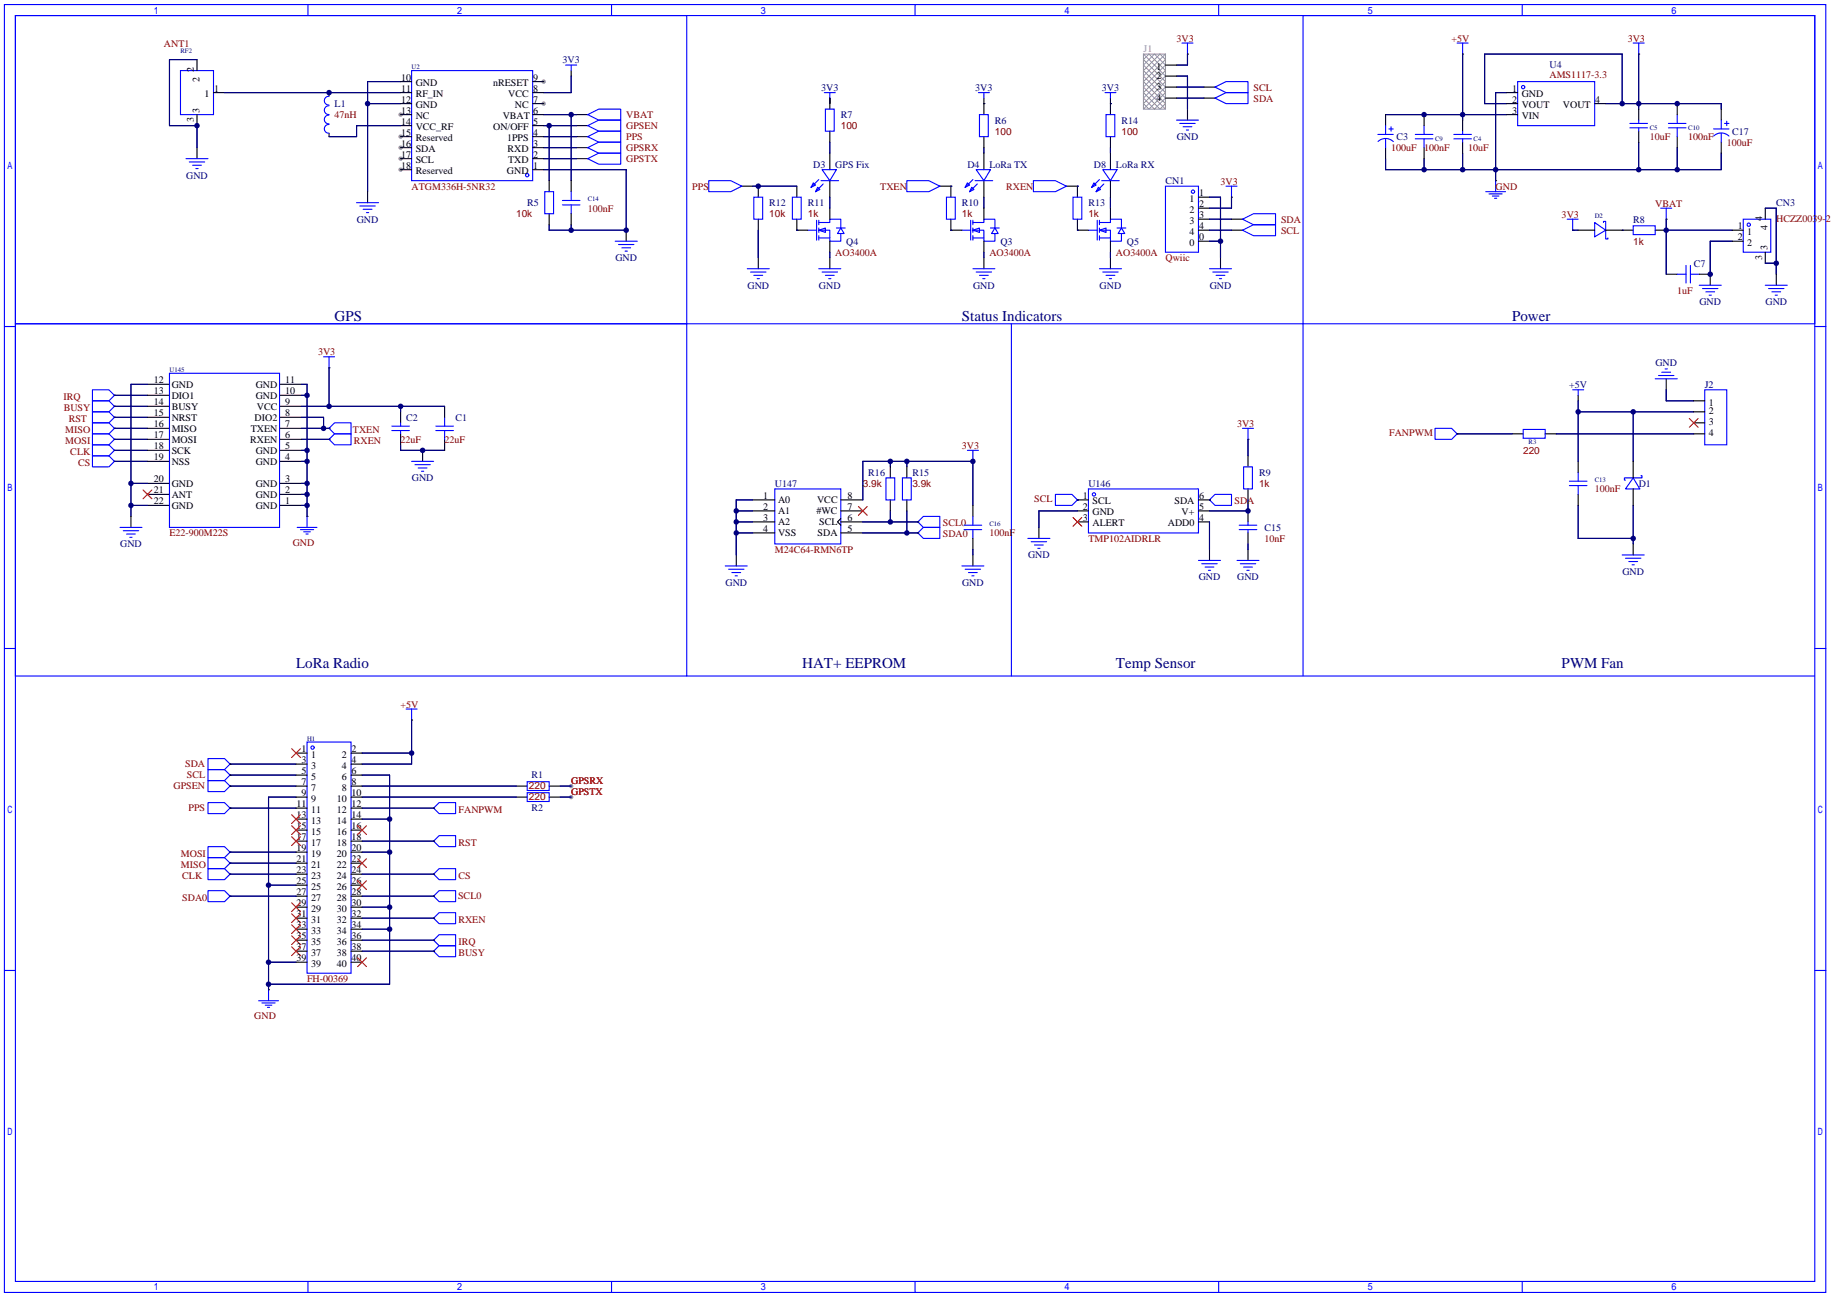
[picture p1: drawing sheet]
<svg xmlns="http://www.w3.org/2000/svg" width="297mm" height="210mm" viewBox="0 0 297 210" stroke-linecap="round" stroke-linejoin="round" font-family="sans-serif">
<g fill="#999">
<circle cx="87.9" cy="16.7" r=".36"/>
<circle cx="87.9" cy="13.2" r=".36"/>
<circle cx="64.7" cy="18.5" r=".36"/>
<circle cx="64.7" cy="22.1" r=".36"/>
<circle cx="64.7" cy="23.9" r=".36"/>
<circle cx="64.7" cy="25.6" r=".36"/>
<circle cx="64.7" cy="27.4" r=".36"/>
<circle cx="92.3" cy="127" r=".36"/>
<circle cx="92.3" cy="128.8" r=".36"/>
</g>
<g fill="none" stroke="#00f" stroke-width=".18">
<path d="M.7 .7h294.3v208.1h-294.3zM2.5 2.5h290.8v204.5h-290.8zM2.5 2.5h108.5v49.8h-108.5zM29.2 11.4h5.3v7.1h-5.3zM49.8 .7v1.8M53.2 18.6a.71 .71 0 0 0-.8 .7 .71 .71 0 0 0 .8 .7M53.2 17.1a.71 .71 0 0 0-.8 .7 .71 .71 0 0 0 .8 .7M53.2 15.6a.71 .71 0 0 0-.8 .7 .71 .71 0 0 0 .8 .7M66.5 11.4h19.6v17.8h-19.6zM91.4 10.5h1.8M92.3 10.5v.9M95 18.5l1.7-.9h3.6v1.8h-3.6z"/>
<path d="M98.8 .7v1.8M133.2 15h1.8M133.4 17.6h1.4v3.6h-1.4zM134.1 15v.9M147.9 .7v1.8M158.1 15h1.8M158.3 18.5h1.4v3.6h-1.4zM159 15v.9M178.6 15h1.7M178.7 18.5h1.5v3.6h-1.5zM179.4 15v.9M190.1 19.4h3.6"/>
<path d="M190.7 19.9h2.4M191 7h1.8M191.9 7v1.7M196.3 14.1l1.8-.9h3.6v1.8h-3.6zM196.3 15.9l1.8-.9h3.6v1.7h-3.6zM196.9 .7v1.8M210.6 2.5h82.7v49.8h-82.7zM235.5 7h1.7M236.4 7v1.7M245.2 13.2h12.5v7.1h-12.5zM246 .7v1.8M263.4 19.9h2.8"/>
<path d="M263.9 7h1.8M264.8 7v1.7M264.8 19.4v.5M269.6 19.9h2.9M271 18.5v1.4M278.2 19.4v1.4M278.7 19.9h.7M279 19.6v.7M30.1 25.6h3.5M30.6 26.2h2.5M31.1 26.7h1.4M31.7 27.2h.3"/>
<path d="M53.2 20.1a.71 .71 0 0 0-.8 .7 .71 .71 0 0 0 .8 .7M57.6 32.7h3.6M58.2 33.3h2.4M58.7 33.8h1.4M59.2 34.3h.4M88 31h1.5v3.5h-1.5zM90.9 32.4h2.8M90.9 33.1h2.8M92.3 31v1.4M92.3 33.1v1.4M95 23.9l1.7-.9h3.6v1.7h-3.6zM95 25.6l1.7-.9h3.6v1.8h-3.6z"/>
<path d="M95 22.1l1.7-.9h3.6v1.8h-3.6zM95 20.3l1.7-.9h3.6v1.8h-3.6zM99.4 39h3.6M99.9 39.5h2.5M114.5 29.2h3.6l1.8 .9-1.8 .9h-3.6zM121.8 31.9h1.4v3.5h-1.4zM128 31.9h1.5v3.5h-1.5zM130.5 37.2h1.5M131.4 29.5l.4 .4-.7 .4zM132 35.6v3.2M132.1 30.3l.4 .3-.7 .4zM132.3 37.2l1.1-.4v.7z"/>
<path d="M132.3 35.9h1.8v-.5h1.8v1.4M132.3 37.2h1.8v1.8h1.8v-1.3M132.3 38.4h1.8M132.3 29l-1.2 1.3M132.3 35.6v.7M132.3 36.8v.7M132.3 38.1v.7M132.7 29.2h2.8M132.9 27.4h2.3l-1.1 1.8zM133 29.7l-1.2 1.3M135.2 36.8h1.4M135.9 36.8l.5 .9h-1.1z"/>
<path d="M146.5 29.2h3.6l1.8 .9-1.8 .9h-3.6zM152.9 31.9h1.5v3.5h-1.5zM155.4 37.2h1.5M156.3 29.5l.4 .4-.7 .4zM156.9 35.6v3.2M157 30.3l.4 .3-.7 .4zM157.2 37.2l1.1-.4v.7zM157.2 35.9h1.8v-.5h1.8v1.4M157.2 37.2h1.8v1.8h1.8v-1.3M157.2 38.4h1.8M157.2 35.6v.7M157.2 36.8v.7"/>
<path d="M157.2 38.1v.7M157.2 29l-1.2 1.3M157.6 29.2h2.8M157.7 27.4h2.4l-1.1 1.8zM157.9 29.7l-1.2 1.3M160.1 36.8h1.4M160.8 36.8l.5 .9h-1.1zM167 29.2h3.6l1.7 .9-1.7 .9h-3.6zM173.4 31.9h1.4v3.5h-1.4zM175.9 37.2h1.4M176.8 29.5l.3 .4-.7 .4zM177.3 35.6v3.2"/>
<path d="M177.5 30.3l.3 .3-.7 .4zM177.7 37.2l1-.4v.7zM177.7 35.9h1.7v-.5h1.8v1.4M177.7 37.2h1.7v1.8h1.8v-1.3M177.7 38.4h1.7M177.7 35.6v.7M177.7 36.8v.7M177.7 38.1v.7M177.7 29l-1.3 1.3M178 29.2h2.9M178.2 27.4h2.3l-1.1 1.8zM178.4 29.7l-1.3 1.3"/>
<path d="M180.5 36.8h1.4M181.2 36.8l.6 .9h-1.1zM188.3 30.1h5.4v10.7h-5.4zM191.2 20.5h1.4M191.7 21h.4M198.1 30.1h1.8M199 30.1v1.8M200.8 37.2l1.8-.9h3.5v1.8h-3.5zM200.8 35.4l1.8-.9h3.5v1.8h-3.5zM222.7 21.7h2.5M222.7 22.9a1.78 1.78 0 0 1 2.5 0M223.9 20.3v1.4"/>
<path d="M223.9 22.4v1.5M224.4 20.8h.8M224.8 20.5v.7M228.7 22.4h2.9M228.7 21.7h2.9M230.1 20.3v1.4M230.1 22.4v1.5M234.9 22.4h2.9M234.9 21.7h2.9M236.4 21.2v.5M236.4 22.4v.6M240.1 31h3.2"/>
<path d="M240.6 31.3h2.2M241.2 31.7h1M241.5 32h.4M241.7 29.2v1.8M253.3 35.4h1.7M254.1 35.4v1.8M257.7 35.9l1.8 1.3-1.8 1.1zM259.1 35.9v-.1h.4v2.8h.3v-.2M263.4 20.7h2.8M263.9 36.5h3.6v1.4h-3.6zM264.8 20.7v.5M268.4 33.6h1.7"/>
<path d="M269.3 33.6v1.8M269.6 20.7h2.9M271 20.7v1.4M276.9 20.8h2.5M276.9 22a1.78 1.78 0 0 1 2.5 0M278.2 21.5v1.5M281.7 35.4h4.5v5.4h-4.5zM.7 52.8h1.8M2.5 52.3h108.5v56.9h-108.5zM52.3 57.6h1.8M53.2 57.6v1.8M100.5 40h1.4"/>
<path d="M101 40.6h.4M111 52.3h99.6v56.9M120.8 43.4h3.5M121.3 44h2.5M121.8 44.5h1.4M122.4 45h.3M132.3 43.4h3.6M132.9 44h2.4M133.4 44.5h1.4M133.9 45h.4M157.2 43.4h3.6M157.7 44h2.5"/>
<path d="M158.3 44.5h1.4M158.8 45h.4M163.4 52.3v56.9M177.7 43.4h3.5M178.2 44h2.5M178.7 44.5h1.5M179.3 45h.3M195.5 43.4h3.5M196 44h2.5M196.5 44.5h1.4M197.1 45h.3M269.1 59.6h.3"/>
<path d="M271 44.3h1.5M272.5 42.9v2.8M273.2 44.3h1.4M273.2 42.9v2.8M274.6 46.1h3.6M275.1 46.6h2.5M275.7 47.2h1.4M276.2 47.7h.3M285.3 46.1h3.5M285.8 46.6h2.5M286.3 47.2h1.5M286.9 47.7h.3"/>
<path d="M293.3 52.8h1.7M14.9 63h2.7l.9 .9-.9 .9h-2.7zM14.9 64.8h2.7l.9 .8-.9 .9h-2.7zM14.9 71.9h2.7l.9 .9-.9 .9h-2.7zM14.9 68.3h2.7l.9 .9-.9 .9h-2.7zM14.9 70.1h2.7l.9 .9-.9 .9h-2.7zM14.9 73.7h2.7l.9 .8-.9 .9h-2.7zM14.9 66.5h2.7l.9 .9-.9 .9h-2.7zM27.4 60.3h17.8v24.9h-17.8zM53.2 71l.9-.9h2.6v1.8h-2.6zM53.2 69.2l.9-.9h2.6v1.8h-2.6zM63.3 69.6h2.9"/>
<path d="M63.3 68.9h2.9M64.7 68.3v.6M64.7 69.6v.5M66.5 74.5h3.6M67 75.1h2.5M67.6 75.6h1.4M68.1 76.1h.4M70.4 69.6h2.9M70.4 68.9h2.9M71.8 67.4v1.5M71.8 69.6v1.4M125.2 79h10.7v8.9h-10.7z"/>
<path d="M143.2 77.2h1.4v3.6h-1.4zM145.8 77.2h1.5v3.6h-1.5zM156.3 72.8h1.8M157.2 72.8v1.7M170.6 79.9h2.6l.9 .9-.9 .9h-2.6zM175.9 79h17.8v7.1h-17.8zM196.3 79.9h2.7v1.8h-2.7l-.8-.9zM200.8 69.2h1.8M201 75.4h1.4v3.6h-1.4zM201.7 69.2v1.8M231.9 69.2h2.7l.9 .9-.9 .9h-2.7zM246.1 69.4h3.6v1.4h-3.6z"/>
<path d="M253.6 78.5h2.9M253.6 77.7h2.9M254.1 63h1.8M255 63v.9M255 76.3v1.4M255 78.5v1.4M263.9 77.2l1.1 1.8h-2.3zM265.2 76.9h.1v.3h-2.8v.4h.2M267.5 61.2h3.5M268 60.7h2.5M268.5 60.1h1.5M275.5 63h3.5v8.9h-3.5z"/>
<path d="M19.4 85.2h3.5M19.9 85.7h2.5M20.5 86.3h1.4M21 86.8h.3M48 85.2h3.2M48.6 85.6h2.1M49.1 85.9h1.1M49.4 86.3h.4M49.6 83.4v1.8M117.2 91.4h3.6M117.7 92h2.5M118.3 92.5h1.4"/>
<path d="M118.8 93h.4M148.3 86.1l.9-.9h2.7v1.8h-2.7zM148.3 84.3l.9-.9h2.7v1.8h-2.7zM155.4 91.4h3.6M155.8 85.6h2.8M155.8 84.9h2.8M156 92h2.5M156.5 92.5h1.4M157 93h.4M157.2 83.4v1.5M157.2 85.6v1.4M166.1 87h3.6"/>
<path d="M166.6 87.5h2.5M167.2 88.1h1.4M167.7 88.6h.4M193.7 90.5h3.5M194.2 91.1h2.5M194.7 91.6h1.5M195.3 92.1h.3M199.9 90.5h3.6M200.3 85.6h2.8M200.3 84.9h2.8M200.4 91.1h2.5M201 91.6h1.4"/>
<path d="M201.5 92.1h.4M201.7 84.3v.6M201.7 85.6v.5M262.1 89.7h3.6M262.7 90.2h2.5M263.2 90.7h1.4M263.7 91.3h.4M.7 104.8h1.8M49.6 119.9h7.1v37.3h-7.1zM65.6 114.6h1.8M66.5 114.6v1.7M111 109.2h182.3"/>
<path d="M293.3 104.8h1.7M33.6 138.6h2.7l.9 .9-.9 .8h-2.7zM33.6 136.8h2.7l.9 .9-.9 .9h-2.7zM33.6 122.6h2.7l.9 .8-.9 .9h-2.7zM33.6 124.3h2.7l.9 .9-.9 .9h-2.7zM33.6 126.1h2.7l.9 .9-.9 .9h-2.7zM33.6 129.7h2.7l.9 .9-.9 .9h-2.7zM70.1 135.9l.9-.9h2.6v1.8h-2.6zM70.1 130.6l.9-.9h2.6v1.8h-2.6zM85.2 126.3h3.5v1.4h-3.5zM85.2 128.1h3.5v1.4h-3.5zM.7 156.8h1.8"/>
<path d="M33.6 140.3h2.7l.9 .9-.9 .9h-2.7zM33.6 143.9h2.7l.9 .9-.9 .9h-2.7zM43.4 159.9v1.8M70.1 151.9l.9-.9h2.6v1.8h-2.6zM70.1 153.7l.9-.9h2.6v1.8h-2.6zM70.1 148.3l.9-.8h2.6v1.7h-2.6zM70.1 141.2l.9-.9h2.6v1.8h-2.6zM70.1 144.8l.9-.9h2.6v1.8h-2.6zM293.3 156.8h1.7M41.8 161.7h3.2M42.3 162h2.2M42.9 162.4h1"/>
<path d="M43.2 162.8h.4M49.8 207v1.8M98.8 207v1.8M147.9 207v1.8M196.9 207v1.8M246 207v1.8"/>
<circle cx="246.1" cy="14.1" r=".27"/>
<circle cx="85.2" cy="28.3" r=".27"/>
<circle cx="192.8" cy="31" r=".27"/>
<circle cx="282.6" cy="36.3" r=".27"/>
<circle cx="176.8" cy="79.9" r=".27"/>
<circle cx="50.5" cy="120.8" r=".27"/>
</g>
<g fill="none" stroke="#000" stroke-width=".18">
<path d="M31.8 9.6v1.8M31.8 18.5v1.8M34.5 15h1.8M53.2 15v.5M64.7 15h1.8M64.7 18.5h1.8M64.7 16.7h1.8M64.7 13.2h1.8M86.1 15h1.8M86.1 18.5h1.8M86.1 16.7h1.8M86.1 13.2h1.8"/>
<path d="M92.3 11.4v.9M93.2 18.5h1.8M134.1 15.9v1.7M159 15.9v2.6M179.4 15.9v2.6M188.3 14.1h1.8M188.3 15.9h1.8M188.3 10.5h1.8M188.3 12.3h1.8M191.9 8.7h.1M191.9 17.6v1.8M194.6 14.1h1.7"/>
<path d="M194.6 15.9h1.7M223.9 18.5v1.8M230.1 18.5v1.8M236.4 8.7h.1M236.4 19.4v1.8M243.5 15h1.7M243.5 18.5h1.7M243.5 16.7h1.7M257.7 16.7h1.8M264.8 8.7h.1M264.8 17.6v1.8M271 16.7v1.8"/>
<path d="M278.2 17.6v1.8M31.8 23.9v1.7M53.2 21.5v.6M59.4 31v1.7M64.7 23.9h1.8M64.7 25.6h1.8M64.7 22.1h1.8M64.7 20.3h1.8M64.7 27.4h1.8M86.1 23.9h1.8M86.1 25.6h1.8M86.1 22.1h1.8"/>
<path d="M86.1 20.3h1.8M86.1 27.4h1.8M88.7 29.2v1.8M88.7 34.5v1.8M92.3 29.2v1.8M92.3 34.5v1.8M93.2 23.9h1.8M93.2 25.6h1.8M93.2 22.1h1.8M93.2 20.3h1.8M101.2 37.2v1.8M119.9 30.1h1.7"/>
<path d="M122.5 30.1v1.8M122.5 35.4v1.8M128.8 35.4v1.8h1.7M128.8 30.1v1.8M134.1 21.2v1.8M134.1 24.7v2.7M134.1 29.2v2.7M134.1 33.6v1.8M134.1 39v1.8M151.9 30.1h1.8v1.8M153.7 35.4v1.8h1.7M159 22.1v1.8"/>
<path d="M159 24.7v2.7M159 29.2v2.7M159 33.6v1.8M159 39v1.8M172.3 30.1h1.8v1.8M174.1 35.4v1.8h1.8M179.4 22.1v1.8M179.4 24.7v2.7M179.4 29.2v2.7M179.4 33.6v1.8M179.4 39v1.8M193.7 31.9h1.8"/>
<path d="M193.7 33.6h1.8M193.7 35.4h1.8M193.7 37.2h1.8M193.7 39h1.8M199 31.9h.1M199 35.4h1.8M199 37.2h1.8M223.9 23.9v1.7M230.1 23.9v1.7M236.4 23v1.7M241.7 29.2h.1M254.1 37.2h.1"/>
<path d="M255 37.2h2.7M259.5 37.2h4.4M264.8 21.2v1.8M267.5 37.2h1.8M269.3 35.4h.1M271 22.1v1.8M278.2 23v1.7M279.9 37.2h1.8M279.9 39h1.8M285.3 33.6v1.8M53.2 59.4h.1M122.5 41.6v1.8"/>
<path d="M134.1 41.6v1.8M159 41.6v1.8M179.4 41.6v1.8M197.2 41.6v1.8M269.3 44.3h1.7M274.6 44.3h1.8v1.8M285.3 40.8v1.7M287 44.3v1.8M18.5 63.9h.1M18.5 65.6h.1M18.5 72.8h.1M18.5 69.2h.1"/>
<path d="M18.5 71h.1M18.5 74.5h.1M18.5 67.4h.1M23.8 79.9h3.6M23.8 78.1h3.6M23.8 74.5h3.6M23.8 72.8h3.6M23.8 71h3.6M23.8 69.2h3.6M23.8 67.4h3.6M23.8 65.6h3.6M23.8 63.9h3.6"/>
<path d="M23.8 62.1h3.6M45.2 79.9h3.5M45.2 78.1h3.5M45.2 74.5h3.5M45.2 72.8h3.5M45.2 71h3.5M45.2 69.2h3.5M45.2 67.4h3.5M45.2 65.6h3.5M45.2 63.9h3.5M45.2 62.1h3.5M53.2 71h.1"/>
<path d="M53.2 69.2h.1M64.7 66.5v1.8M64.7 70.1v1.8M68.3 72.8v1.7M71.8 65.6v1.8M71.8 71v1.8M143.9 75.4v1.8M146.5 75.4v1.8M157.2 74.5h.1M201.7 71h.1M201.7 73.7v1.7M201.7 79v1.8"/>
<path d="M235.5 70.1h.1M244.4 70.1h1.7M249.7 70.1h1.8M255 63.9v.9M255 74.5v1.8M255 79.9v1.8M263.9 74.5v2.7M263.9 79v2.7M269.3 61.2v1.8M273.7 70.1h1.8M273.7 64.8h1.8M273.7 66.5h1.8"/>
<path d="M273.7 68.3h1.8M21.2 83.4v1.8M23.8 81.7h3.6M45.2 81.7h3.5M49.6 83.4h.1M119 89.7v1.7M121.6 80.8h3.6M121.6 82.5h3.6M121.6 84.3h3.6M121.6 86.1h3.6M135.9 83.8l-.6 .5 .6 .6M135.9 80.8h3.5"/>
<path d="M135.9 82.5h3.5M135.9 84.3h3.5M135.9 86.1h3.5M143.9 80.8v1.7M146.5 80.8v1.7M148.3 86.1h.1M148.3 84.3h.1M157.2 81.7v1.7M157.2 87v1.8M157.2 89.7v1.7M167.9 85.2v1.8M174.1 80.8h.1"/>
<path d="M174.1 80.8h1.8M174.1 82.5h1.8M174.1 84.3h1.8M193.7 80.8h1.8M193.7 82.5h1.8M193.7 84.3h1.8M195.5 80.8h.1M195.5 88.8v1.7M201.7 82.5v1.8M201.7 86.1v1.8M201.7 88.8v1.7M263.9 87.9v1.8"/>
<path d="M66.5 116.3h.1M37.2 139.5h.1M37.2 137.7h.1M37.2 123.4h.1M37.2 125.2h.1M37.2 127h.1M37.2 130.6h.1M47.8 127h1.8M47.8 128.8h1.8M47.8 121.7h1.8M47.8 123.4h1.8M47.8 125.2h1.8"/>
<path d="M47.8 130.6h1.8M47.8 132.3h1.8M47.8 134.1h1.8M47.8 135.9h1.8M47.8 137.7h1.8M47.8 139.5h1.8M56.7 127h1.8M56.7 128.8h1.8M56.7 121.7h1.8M56.7 123.4h1.8M56.7 125.2h1.8M56.7 130.6h1.8"/>
<path d="M56.7 132.3h1.8M56.7 134.1h1.8M56.7 135.9h1.8M56.7 137.7h1.8M56.7 139.5h1.8M70.1 135.9h.1M70.1 130.6h.1M83.4 127h1.8M83.4 128.8h1.8M88.7 127h1.8M88.7 128.8h1.8M37.2 141.2h.1"/>
<path d="M37.2 144.8h.1M43.4 159.9h.1M47.8 155.5h1.8M47.8 153.7h1.8M47.8 151.9h1.8M47.8 150.1h1.8M47.8 148.3h1.8M47.8 146.6h1.8M47.8 144.8h1.8M47.8 143h1.8M47.8 141.2h1.8M56.7 155.5h1.8"/>
<path d="M56.7 153.7h1.8M56.7 151.9h1.8M56.7 150.1h1.8M56.7 148.3h1.8M56.7 146.6h1.8M56.7 144.8h1.8M56.7 143h1.8M56.7 141.2h1.8M70.1 151.9h.1M70.1 153.7h.1M70.1 148.3h.1M70.1 141.2h.1"/>
<path d="M70.1 144.8h.1"/>
</g>
<g fill="none" stroke="#000080" stroke-width=".18">
<path d="M31.8 9.6h-4.4v10.7h4.4v3.6M36.3 15h28.4M59.4 16.7h5.3M64.7 13.2h-5.3v17.8M87.9 18.5h5.3M92.3 12.3v2.7h-4.4M92.3 18.5v10.7M134.1 15.9v.8M159 16.7h.1M179.4 16.7h.1M190.1 15.9h4.5M190.1 14.1h4.5"/>
<path d="M190.1 12.3h1.8v5.3M191.9 8.7v1.8h-1.8M223.9 18.5h19.6M236.4 8.7v10.7M243.5 16.7h-3.6v-8h22.2v8M243.5 15h-1.8v14.2M259.5 16.7h18.7v.9M264.8 8.7v8.9M64.7 20.3h-7.1v1.8h-4.4M87.9 27.4h13.3v9.8h-12.5v-.9M87.9 20.3h5.3M87.9 23.9h5.3"/>
<path d="M87.9 25.6h5.3M87.9 22.1h5.3M88.7 20.3v8.9M92.3 36.3v.9M121.6 30.1h7.2M122.5 37.2v4.4M128.8 37.2h.1M134.1 23v1.7M134.1 31.9v1.7M153.7 37.2h.1M153.7 30.1h.1M159 23.9v.8"/>
<path d="M159 31.9v1.7M174.1 37.2h.1M174.1 30.1h.1M179.4 23.9v.8M179.4 31.9v1.7M195.5 37.2h3.5M195.5 39h1.7M195.5 35.4h3.5M195.5 31.9h1.7v9.7M199 31.9v1.7h-3.5M230.1 25.6v1.8M236.4 24.7v2.7"/>
<path d="M254.1 37.2h.9M262.1 37.2h.1M264.8 23v4.4M269.3 37.2h10.6M269.3 35.4v8.9M271 23.9v3.5M278.2 24.7v2.7h-54.3v-1.8M279.9 39h-3.5v5.3M285.3 33.6h1.7v10.7M53.2 59.4v6.2M134.1 40.8v.8M159 40.8v.8"/>
<path d="M179.4 40.8v.8M285.3 42.5h1.7M18.5 63.9h5.3M18.5 65.6h5.3M18.5 72.8h5.3M18.5 69.2h5.3M18.5 71h5.3M18.5 74.5h5.3M18.5 67.4h5.3M21.2 78.1h2.6M23.8 62.1h-2.6v21.3M48.7 63.9h.9"/>
<path d="M48.7 65.6h23.1M48.7 72.8h.9M48.7 69.2h4.5M48.7 71h4.5M48.7 74.5h.9M48.7 67.4h3.6v1.8M48.7 62.1h.9v21.3M48.7 78.1h.9M48.7 79.9h.9M64.7 71.9v.9h7.1M64.7 65.6v.9M143.9 74.5v.9"/>
<path d="M146.5 74.5v.9M201.7 71v2.7M235.5 70.1h8.9M251.5 70.1h22.2M255 64.8v9.7M255 66.5h18.7M263.9 66.5v8M269.3 63v1.8h4.4M21.2 81.7h2.6M48.7 81.7h.9M119 82.5h2.6M119 86.1h2.6"/>
<path d="M119 84.3h2.6M121.6 80.8h-2.6v8.9M139.4 80.8v-6.3h17.8v7.2M139.4 86.1h8.9M139.4 84.3h8.9M143.9 82.5v1.8M146.5 82.5v3.6M157.2 88.8v.9M174.1 80.8h.1M174.1 82.5h-6.2v2.7M195.5 80.8h.1M195.5 84.3v4.5"/>
<path d="M201.7 80.8v1.7h-6.2M201.7 87.9v.9M255 81.7v5.3h8.9M263.9 81.7v6.2M66.5 116.3v7.1h-8M37.2 127h10.6M37.2 139.5h10.6M37.2 137.7h10.6M37.2 123.4h10.6M37.2 130.6h10.6M37.2 125.2h10.6M47.8 128.8h-4.4v31.1"/>
<path d="M58.5 127h24.9M58.5 128.8h24.9M58.5 137.7h4.5M58.5 121.7h8M58.5 130.6h11.6M58.5 125.2h4.5v33.8h-19.6M58.5 132.3h4.5M58.5 135.9h11.6M90.5 127h1.8M90.5 128.8h1.8M37.2 141.2h10.6M37.2 144.8h10.6"/>
<path d="M43.4 155.5h4.4M43.4 143h4.4M58.5 151.9h11.6M58.5 153.7h11.6M58.5 141.2h11.6M58.5 148.3h11.6M58.5 146.6h4.5M58.5 150.1h4.5M58.5 144.8h11.6"/>
</g>
<g fill="none" stroke="#f00" stroke-width=".18">
<path d="M23.1 79.2l1.4 1.4M24.5 79.2l-1.4 1.4M273 67.6l1.4 1.4M274.4 67.6l-1.4 1.4M138.7 81.8l1.4 1.5M140.1 81.8l-1.4 1.5M173.4 83.6l1.4 1.4M174.8 83.6l-1.4 1.4M47.1 121l1.5 1.4M47.1 131.6l1.5 1.5M47.1 133.4l1.5 1.4M47.1 135.2l1.5 1.4"/>
<path d="M48.6 121l-1.5 1.4M48.6 131.6l-1.5 1.5M48.6 133.4l-1.5 1.4M48.6 135.2l-1.5 1.4M57.8 138.7l1.4 1.5M57.8 133.4l1.4 1.4M59.2 138.7l-1.4 1.5M59.2 133.4l-1.4 1.4M47.1 145.9l1.5 1.4M47.1 147.6l1.5 1.5M47.1 149.4l1.5 1.4M47.1 151.2l1.5 1.4"/>
<path d="M47.1 153l1.5 1.4M48.6 153l-1.5 1.4M48.6 149.4l-1.5 1.4M48.6 145.9l-1.5 1.4M48.6 147.6l-1.5 1.5M48.6 151.2l-1.5 1.4M57.8 154.7l1.4 1.5M57.8 142.3l1.4 1.4M59.2 154.7l-1.4 1.5M59.2 142.3l-1.4 1.4"/>
</g>
<path d="M184.8 17.6l3.5-3.5-3.5-3.6 1.8-1.8 1.7 1.8-3.5 3.6 3.5 3.5M184.8 8.7l3.5 3.6-3.5 3.6 1.8 1.7 1.7-1.7-3.5-3.6 3.5-3.6M185.7 8.7l2.6 2.7-3.5 3.6 2.6 2.6 .9-.9-3.5-3.5 3.5-3.6-.9-.9-2.6 2.7 3.5 3.6-2.6 2.6-.9-.9 3.5-3.5-3.5-3.6z" fill="none" stroke="#999" stroke-width=".16"/>
<path d="M184.8 8.7h3.5v8.9h-3.5z" fill="none" stroke="#999" stroke-width=".18"/>
<g fill="#000080">
<circle cx="66.5" cy="121.7" r=".44"/>
<circle cx="264.8" cy="16.7" r=".44"/>
<circle cx="262.1" cy="16.7" r=".44"/>
<circle cx="271" cy="16.7" r=".44"/>
<circle cx="241.7" cy="27.4" r=".44"/>
<circle cx="236.4" cy="27.4" r=".44"/>
<circle cx="230.1" cy="27.4" r=".44"/>
<circle cx="264.8" cy="27.4" r=".44"/>
<circle cx="271" cy="27.4" r=".44"/>
<circle cx="236.4" cy="18.5" r=".44"/>
<circle cx="230.1" cy="18.5" r=".44"/>
<circle cx="53.2" cy="15" r=".44"/>
<circle cx="31.8" cy="20.3" r=".44"/>
<circle cx="59.4" cy="16.7" r=".44"/>
<circle cx="101.2" cy="37.2" r=".44"/>
<circle cx="92.3" cy="37.2" r=".44"/>
<circle cx="88.7" cy="20.3" r=".44"/>
<circle cx="92.3" cy="18.5" r=".44"/>
<circle cx="276.4" cy="44.3" r=".44"/>
<circle cx="269.3" cy="37.2" r=".44"/>
<circle cx="263.9" cy="87" r=".44"/>
<circle cx="43.4" cy="143" r=".44"/>
<circle cx="43.4" cy="155.5" r=".44"/>
<circle cx="43.4" cy="159" r=".44"/>
<circle cx="63" cy="150.1" r=".44"/>
<circle cx="63" cy="146.6" r=".44"/>
<circle cx="63" cy="137.7" r=".44"/>
<circle cx="63" cy="132.3" r=".44"/>
<circle cx="197.2" cy="39" r=".44"/>
<circle cx="201.7" cy="82.5" r=".44"/>
<circle cx="52.3" cy="69.2" r=".44"/>
<circle cx="122.5" cy="30.1" r=".44"/>
<circle cx="263.9" cy="66.5" r=".44"/>
<circle cx="255" cy="66.5" r=".44"/>
<circle cx="21.2" cy="81.7" r=".44"/>
<circle cx="21.2" cy="78.1" r=".44"/>
<circle cx="68.3" cy="72.8" r=".44"/>
<circle cx="49.6" cy="81.7" r=".44"/>
<circle cx="49.6" cy="79.9" r=".44"/>
<circle cx="49.6" cy="78.1" r=".44"/>
<circle cx="49.6" cy="74.5" r=".44"/>
<circle cx="49.6" cy="72.8" r=".44"/>
<circle cx="49.6" cy="63.9" r=".44"/>
<circle cx="119" cy="86.1" r=".44"/>
<circle cx="119" cy="84.3" r=".44"/>
<circle cx="119" cy="82.5" r=".44"/>
<circle cx="143.9" cy="84.3" r=".44"/>
<circle cx="146.5" cy="86.1" r=".44"/>
<circle cx="157.2" cy="74.5" r=".44"/>
<circle cx="146.5" cy="74.5" r=".44"/>
<circle cx="143.9" cy="74.5" r=".44"/>
<circle cx="287" cy="42.5" r=".44"/>
<circle cx="53.2" cy="65.6" r=".44"/>
<circle cx="64.7" cy="65.6" r=".44"/>
</g>
<g font-size="2.4" fill="#000080">
<text x="54.1" y="51.8">GPS</text>
<text x="155.4" y="51.8">Status Indicators</text>
<text x="244.4" y="51.8">Power</text>
<text x="47.8" y="107.8">LoRa Radio</text>
<text x="129.6" y="107.8">HAT+ EEPROM</text>
<text x="180.3" y="107.8">Temp Sensor</text>
<text x="252.4" y="107.8">PWM Fan</text>
</g>
<g font-size="1.6" fill="#800000">
<text x="26.5" y="7.5">ANT1</text>
<text x="190.1" y="6.7">3V3</text>
<text x="234.6" y="6.7">+5V</text>
<text x="263" y="6.7">3V3</text>
<text x="202.6" y="14.6">SCL</text>
<text x="202.6" y="16.4">SDA</text>
<text x="250.4" y="12.6">AMS1117-3.3</text>
<text x="54.1" y="19.1">47nH</text>
<text x="101.2" y="22.6">PPS</text>
<text x="101.2" y="20.9">GPSEN</text>
<text x="101.2" y="19.1">VBAT</text>
<text x="135.9" y="20.9">100</text>
<text x="160.8" y="21.8">100</text>
<text x="181.2" y="21.8">100</text>
<text x="266.6" y="22.6">10uF</text>
<text x="272.8" y="22.6">100nF</text>
<text x="279" y="23.5">100uF</text>
<text x="101.2" y="24.4">GPSRX</text>
<text x="101.2" y="26.2">GPSTX</text>
<text x="197.2" y="29.8">3V3</text>
<text x="224.8" y="24.4">100uF</text>
<text x="230.1" y="24.4">100nF</text>
<text x="237.2" y="24.4">10uF</text>
<text x="66.5" y="30.6">ATGM336H-5NR32</text>
<text x="83.4" y="35.1">10k</text>
<text x="95" y="34.2">100nF</text>
<text x="111.9" y="30.6">PPS</text>
<text x="124.3" y="35.1">10k</text>
<text x="130.5" y="35.1">1k</text>
<text x="142.2" y="30.6">TXEN</text>
<text x="155.4" y="35.1">1k</text>
<text x="162.6" y="30.6">RXEN</text>
<text x="175.9" y="35.1">1k</text>
<text x="207" y="36">SDA</text>
<text x="241.7" y="30.6">GND</text>
<text x="252.4" y="35.2">3V3</text>
<text x="267.5" y="33.4">VBAT</text>
<text x="287" y="35.8">HCZZ0039-2</text>
<text x="135" y="41.3">AO3400A</text>
<text x="159.9" y="41.3">AO3400A</text>
<text x="180.3" y="41.3">AO3400A</text>
<text x="207" y="37.8">SCL</text>
<text x="263.9" y="39.5">1k</text>
<text x="188.3" y="42.2">Qwiic</text>
<text x="271" y="47.5">1uF</text>
<text x="51.4" y="57.4">3V3</text>
<text x="10.3" y="64.6">IRQ</text>
<text x="10.3" y="66.4">BUSY</text>
<text x="10.6" y="69.9">MISO</text>
<text x="10.6" y="71.7">MOSI</text>
<text x="11.1" y="68.1">RST</text>
<text x="57" y="69.9">TXEN</text>
<text x="57.2" y="71.7">RXEN</text>
<text x="64.7" y="71.5">22uF</text>
<text x="71.8" y="71.5">22uF</text>
<text x="199.9" y="69">3V3</text>
<text x="224.5" y="70.5">FANPWM</text>
<text x="11.4" y="73.5">CLK</text>
<text x="12.6" y="75.2">CS</text>
<text x="155.4" y="72.5">3V3</text>
<text x="246.1" y="73.3">220</text>
<text x="139.4" y="78.7">3.9k</text>
<text x="147.4" y="78.7">3.9k</text>
<text x="167.1" y="81.2">SCL</text>
<text x="199.5" y="81.5">SDA</text>
<text x="203.5" y="78.7">1k</text>
<text x="257.7" y="79.6">100nF</text>
<text x="27.4" y="86.7">E22-900M22S</text>
<text x="47.3" y="88.2">GND</text>
<text x="125.2" y="89.3">M24C64-RMN6TP</text>
<text x="152.4" y="86.8">SDA0</text>
<text x="152.4" y="85.1">SCL0</text>
<text x="159.9" y="86.7">100nF</text>
<text x="175.9" y="87.6">TMP102AIDRLR</text>
<text x="204.3" y="87.6">10nF</text>
<text x="64.7" y="114.3">+5V</text>
<text x="29.9" y="123.9">SDA</text>
<text x="30.2" y="125.6">SCL</text>
<text x="28" y="127.4">GPSEN</text>
<text x="30.5" y="131">PPS</text>
<text x="74.1" y="131.3">FANPWM</text>
<text x="85.5" y="129.3">220</text>
<text x="85.5" y="127.5">220</text>
<text x="92.3" y="126.7">GPSRX</text>
<text x="92.3" y="128.5">GPSTX</text>
<text x="74.1" y="136.6">RST</text>
<text x="29.2" y="140.2">MISO</text>
<text x="29.2" y="138.4">MOSI</text>
<text x="29.5" y="141.9">CLK</text>
<text x="74.1" y="142">CS</text>
<text x="29.5" y="145.5">SDA0</text>
<text x="74" y="145.2">SCL0</text>
<text x="74.1" y="149.1">RXEN</text>
<text x="74.1" y="154.4">BUSY</text>
<text x="74.1" y="152.6">IRQ</text>
<text x="49.6" y="158.7">FH-00369</text>
<text x="41.1" y="164.6">GND</text>
</g>
<g font-size="1.6">
<text x="31.3" y="11.7" transform="rotate(-90 31.3 11.7)">2</text>
<text x="186.9" y="11.3">1</text>
<text x="32.2" y="13.2" transform="rotate(-90 32.2 13.2)">2</text>
<text x="33" y="15.7">1</text>
<text x="34.6" y="14.8">1</text>
<text x="64.8" y="13">10</text>
<text x="64.8" y="14.8">11</text>
<text x="64.8" y="16.6">12</text>
<text x="67.2" y="13.9">GND</text>
<text x="67.2" y="15.7">RF_IN</text>
<text x="67.2" y="17.5">GND</text>
<text x="79.7" y="13.9">nRESET</text>
<text x="82.1" y="15.7">VCC</text>
<text x="83.2" y="17.5">NC</text>
<text x="86.2" y="16.6">7</text>
<text x="86.2" y="14.8">8</text>
<text x="86.2" y="13">9</text>
<text x="186.9" y="12.7">2</text>
<text x="186.9" y="14.5">3</text>
<text x="186.9" y="16.3">4</text>
<text x="244.4" y="14.8">1</text>
<text x="244.4" y="16.6">2</text>
<text x="245.9" y="15.7">GND</text>
<text x="245.9" y="17.5">VOUT</text>
<text x="252.6" y="17.5">VOUT</text>
<text x="257.8" y="16.6">4</text>
<text x="31.3" y="19.8" transform="rotate(-90 31.3 19.8)">3</text>
<text x="32.2" y="18.2" transform="rotate(-90 32.2 18.2)">3</text>
<text x="64.8" y="18.4">13</text>
<text x="64.8" y="20.1">14</text>
<text x="64.8" y="21.9">15</text>
<text x="64.8" y="23.7">16</text>
<text x="67.2" y="19.2">NC</text>
<text x="67.2" y="21">VCC_RF</text>
<text x="67.2" y="22.8">Reserved</text>
<text x="79.7" y="21">ON/OFF</text>
<text x="81.2" y="19.2">VBAT</text>
<text x="81.9" y="22.8">1PPS</text>
<text x="86.2" y="23.7">3</text>
<text x="86.2" y="21.9">4</text>
<text x="86.2" y="20.1">5</text>
<text x="86.2" y="18.4">6</text>
<text x="244.4" y="18.4">3</text>
<text x="245.9" y="19.2">VIN</text>
<text x="64.8" y="25.5">17</text>
<text x="64.8" y="27.3">18</text>
<text x="67.2" y="24.6">SDA</text>
<text x="67.2" y="26.4">SCL</text>
<text x="67.2" y="28.1">Reserved</text>
<text x="81.9" y="28.1">GND</text>
<text x="82" y="24.6">RXD</text>
<text x="82.1" y="26.4">TXD</text>
<text x="86.2" y="27.3">1</text>
<text x="86.2" y="25.5">2</text>
<text x="192.2" y="32.6">1</text>
<text x="192.2" y="34.4">2</text>
<text x="193.8" y="31.7">1</text>
<text x="193.8" y="33.5">2</text>
<text x="193.8" y="35.3">3</text>
<text x="284.8" y="35.7" transform="rotate(-90 284.8 35.7)">4</text>
<text x="192.2" y="36.1">3</text>
<text x="192.2" y="37.9">4</text>
<text x="192.2" y="39.7">0</text>
<text x="193.8" y="37">4</text>
<text x="193.8" y="38.8">0</text>
<text x="280.8" y="37">1</text>
<text x="280.8" y="38.8">2</text>
<text x="282.4" y="37.9">1</text>
<text x="282.4" y="39.7">2</text>
<text x="284.8" y="42" transform="rotate(-90 284.8 42)">3</text>
<text x="285.7" y="40.4" transform="rotate(-90 285.7 40.4)">3</text>
<text x="285.7" y="37.2" transform="rotate(-90 285.7 37.2)">4</text>
<text x="24.9" y="65.5">14</text>
<text x="24.9" y="63.7">13</text>
<text x="24.9" y="61.9">12</text>
<text x="27.7" y="64.4">DIO1</text>
<text x="27.7" y="62.6">GND</text>
<text x="41.3" y="62.6">GND</text>
<text x="41.3" y="64.4">GND</text>
<text x="46.1" y="61.9">11</text>
<text x="46.1" y="63.7">10</text>
<text x="46.1" y="65.5">9</text>
<text x="276.1" y="65.5">1</text>
<text x="24.9" y="70.8">17</text>
<text x="24.9" y="69">16</text>
<text x="24.9" y="67.3">15</text>
<text x="27.7" y="71.5">MOSI</text>
<text x="27.7" y="69.8">MISO</text>
<text x="27.7" y="68">NRST</text>
<text x="27.7" y="66.2">BUSY</text>
<text x="40.4" y="71.5">RXEN</text>
<text x="40.5" y="69.8">TXEN</text>
<text x="41.1" y="68">DIO2</text>
<text x="41.5" y="66.2">VCC</text>
<text x="46.1" y="67.3">8</text>
<text x="46.1" y="69">7</text>
<text x="46.1" y="70.8">6</text>
<text x="276.1" y="66.9">2</text>
<text x="276.1" y="68.7">3</text>
<text x="276.1" y="70.5">4</text>
<text x="24.9" y="77.9">20</text>
<text x="24.9" y="74.4">19</text>
<text x="24.9" y="72.6">18</text>
<text x="27.7" y="75.1">NSS</text>
<text x="27.7" y="73.3">SCK</text>
<text x="41.3" y="73.3">GND</text>
<text x="41.3" y="75.1">GND</text>
<text x="46.1" y="72.6">5</text>
<text x="46.1" y="74.4">4</text>
<text x="46.1" y="77.9">3</text>
<text x="24.9" y="81.5">22</text>
<text x="24.9" y="79.7">21</text>
<text x="27.7" y="82.2">GND</text>
<text x="27.7" y="80.4">ANT</text>
<text x="27.7" y="78.6">GND</text>
<text x="41.3" y="78.6">GND</text>
<text x="41.3" y="80.4">GND</text>
<text x="41.3" y="82.2">GND</text>
<text x="46.1" y="79.7">2</text>
<text x="46.1" y="81.5">1</text>
<text x="123.3" y="80.6">1</text>
<text x="123.3" y="82.4">2</text>
<text x="125.7" y="81.3">A0</text>
<text x="125.7" y="83.1">A1</text>
<text x="131.9" y="83.1">#WC</text>
<text x="132" y="81.3">VCC</text>
<text x="136.9" y="82.4">7</text>
<text x="136.9" y="80.6">8</text>
<text x="175" y="80.6">1</text>
<text x="175" y="82.4">2</text>
<text x="176.5" y="81.5">SCL</text>
<text x="176.5" y="83.3">GND</text>
<text x="189.8" y="81.5">SDA</text>
<text x="190.9" y="83.3">V+</text>
<text x="193.8" y="82.4">5</text>
<text x="193.8" y="80.6">6</text>
<text x="123.3" y="84.2">3</text>
<text x="123.3" y="85.9">4</text>
<text x="125.7" y="84.9">A2</text>
<text x="125.7" y="86.7">VSS</text>
<text x="132.1" y="86.7">SDA</text>
<text x="132.4" y="84.9">SCL</text>
<text x="136.9" y="85.9">5</text>
<text x="136.9" y="84.2">6</text>
<text x="175" y="84.2">3</text>
<text x="176.5" y="85.1">ALERT</text>
<text x="188.7" y="85.1">ADD0</text>
<text x="193.8" y="84.2">4</text>
<text x="48.7" y="121.5">1</text>
<text x="48.7" y="123.3">3</text>
<text x="48.7" y="125.1">5</text>
<text x="50.3" y="122.4">1</text>
<text x="50.3" y="124.2">3</text>
<text x="50.3" y="126">5</text>
<text x="55.3" y="126">6</text>
<text x="55.3" y="124.2">4</text>
<text x="55.3" y="122.4">2</text>
<text x="56.8" y="125.1">6</text>
<text x="56.8" y="123.3">4</text>
<text x="56.8" y="121.5">2</text>
<text x="47.9" y="130.4">11</text>
<text x="48.7" y="126.8">7</text>
<text x="48.7" y="128.6">9</text>
<text x="50.3" y="127.7">7</text>
<text x="50.3" y="129.5">9</text>
<text x="50.3" y="131.3">11</text>
<text x="54.5" y="131.3">12</text>
<text x="54.5" y="129.5">10</text>
<text x="55.3" y="127.7">8</text>
<text x="56.8" y="130.4">12</text>
<text x="56.8" y="128.6">10</text>
<text x="56.8" y="126.8">8</text>
<text x="47.9" y="132.2">13</text>
<text x="47.9" y="134">15</text>
<text x="47.9" y="135.7">17</text>
<text x="47.9" y="137.5">19</text>
<text x="50.3" y="133.1">13</text>
<text x="50.3" y="134.8">15</text>
<text x="50.3" y="136.6">17</text>
<text x="54.5" y="136.6">18</text>
<text x="54.5" y="134.8">16</text>
<text x="54.5" y="133.1">14</text>
<text x="56.8" y="137.5">20</text>
<text x="56.8" y="135.7">18</text>
<text x="56.8" y="134">16</text>
<text x="56.8" y="132.2">14</text>
<text x="47.9" y="139.3">21</text>
<text x="47.9" y="141.1">23</text>
<text x="47.9" y="142.9">25</text>
<text x="50.3" y="138.4">19</text>
<text x="50.3" y="140.2">21</text>
<text x="50.3" y="142">23</text>
<text x="50.3" y="143.7">25</text>
<text x="54.5" y="143.7">26</text>
<text x="54.5" y="142">24</text>
<text x="54.5" y="140.2">22</text>
<text x="54.5" y="138.4">20</text>
<text x="56.8" y="142.9">26</text>
<text x="56.8" y="141.1">24</text>
<text x="56.8" y="139.3">22</text>
<text x="47.9" y="144.6">27</text>
<text x="47.9" y="146.4">29</text>
<text x="47.9" y="148.2">31</text>
<text x="47.9" y="150">33</text>
<text x="50.3" y="145.5">27</text>
<text x="50.3" y="147.3">29</text>
<text x="50.3" y="149.1">31</text>
<text x="54.5" y="149.1">32</text>
<text x="54.5" y="147.3">30</text>
<text x="54.5" y="145.5">28</text>
<text x="56.8" y="150">34</text>
<text x="56.8" y="148.2">32</text>
<text x="56.8" y="146.4">30</text>
<text x="56.8" y="144.6">28</text>
<text x="47.9" y="151.7">35</text>
<text x="47.9" y="153.5">37</text>
<text x="47.9" y="155.3">39</text>
<text x="50.3" y="150.9">33</text>
<text x="50.3" y="152.6">35</text>
<text x="50.3" y="154.4">37</text>
<text x="54.5" y="154.4">38</text>
<text x="54.5" y="152.6">36</text>
<text x="54.5" y="150.9">34</text>
<text x="56.8" y="155.3">40</text>
<text x="56.8" y="153.5">38</text>
<text x="56.8" y="151.7">36</text>
<text x="50.3" y="156.2">39</text>
<text x="54.5" y="156.2">40</text>
</g>
<g font-size="1.6" fill="#000080">
<text x="90.9" y="10.2">3V3</text>
<text x="250.4" y="11">U4</text>
<text x="54.1" y="17.3">L1</text>
<text x="132.7" y="14.6">3V3</text>
<text x="157.6" y="14.6">3V3</text>
<text x="178.1" y="14.6">3V3</text>
<text x="135.9" y="19.1">R7</text>
<text x="160.8" y="20">R6</text>
<text x="181.2" y="20">R14</text>
<text x="190.1" y="22.6">GND</text>
<text x="225.7" y="22.6">C3</text>
<text x="279.9" y="21.8">C17</text>
<text x="30.1" y="28.9">GND</text>
<text x="131.4" y="27.1">D3</text>
<text x="135" y="27.1">GPS Fix</text>
<text x="156.3" y="27.1">D4</text>
<text x="159.9" y="27.1">LoRa TX</text>
<text x="176.8" y="27.1">D8</text>
<text x="180.3" y="27.1">LoRa RX</text>
<text x="188.3" y="29.8">CN1</text>
<text x="57.7" y="36">GND</text>
<text x="85.2" y="33.3">R5</text>
<text x="124.3" y="33.3">R12</text>
<text x="130.5" y="33.3">R11</text>
<text x="155.4" y="33.3">R10</text>
<text x="175.9" y="33.3">R13</text>
<text x="263.9" y="36">R8</text>
<text x="287" y="33.3">CN3</text>
<text x="136.8" y="39.5">Q4</text>
<text x="161.7" y="39.5">Q3</text>
<text x="182.1" y="39.5">Q5</text>
<text x="99.4" y="42.2">GND</text>
<text x="120.8" y="46.7">GND</text>
<text x="132.3" y="46.7">GND</text>
<text x="157.2" y="46.7">GND</text>
<text x="177.7" y="46.7">GND</text>
<text x="195.5" y="46.7">GND</text>
<text x="273.7" y="43.1">C7</text>
<text x="274.6" y="49.3">GND</text>
<text x="285.3" y="49.3">GND</text>
<text x="267.5" y="59.1">GND</text>
<text x="253.6" y="62.7">+5V</text>
<text x="275.5" y="62.7">J2</text>
<text x="65.6" y="68">C2</text>
<text x="73.6" y="68">C1</text>
<text x="66.5" y="77.8">GND</text>
<text x="140.3" y="76.9">R16</text>
<text x="147.4" y="76.9">R15</text>
<text x="203.5" y="76.9">R9</text>
<text x="125.2" y="78.7">U147</text>
<text x="175.9" y="78.7">U146</text>
<text x="264.8" y="78.7">D1</text>
<text x="19.4" y="88.4">GND</text>
<text x="204.3" y="85.8">C15</text>
<text x="117.2" y="94.7">GND</text>
<text x="155.5" y="94.7">GND</text>
<text x="166.1" y="90.2">GND</text>
<text x="193.7" y="93.8">GND</text>
<text x="199.9" y="93.8">GND</text>
<text x="262.2" y="92.9">GND</text>
<text x="85.9" y="125.7">R1</text>
<text x="85.9" y="131">R2</text>
</g>
<text font-size="1.6" fill="#999" x="184.8" y="8.4">J1</text>
<g font-size="1.1" fill="#000080">
<text x="29.2" y="8.5">RF2</text>
<text x="66.5" y="11.2">U2</text>
<text x="231.9" y="22.7">C9</text>
<text x="238.1" y="22.7">C4</text>
<text x="266.6" y="21">C5</text>
<text x="272.8" y="21">C10</text>
<text x="95" y="32.5">C14</text>
<text x="257.7" y="35.2">D2</text>
<text x="27.4" y="60.1">U145</text>
<text x="247" y="71.7">R3</text>
<text x="257.7" y="77.9">C13</text>
<text x="159.9" y="85">C16</text>
<text x="49.6" y="119.7">H1</text>
</g>
</svg>
